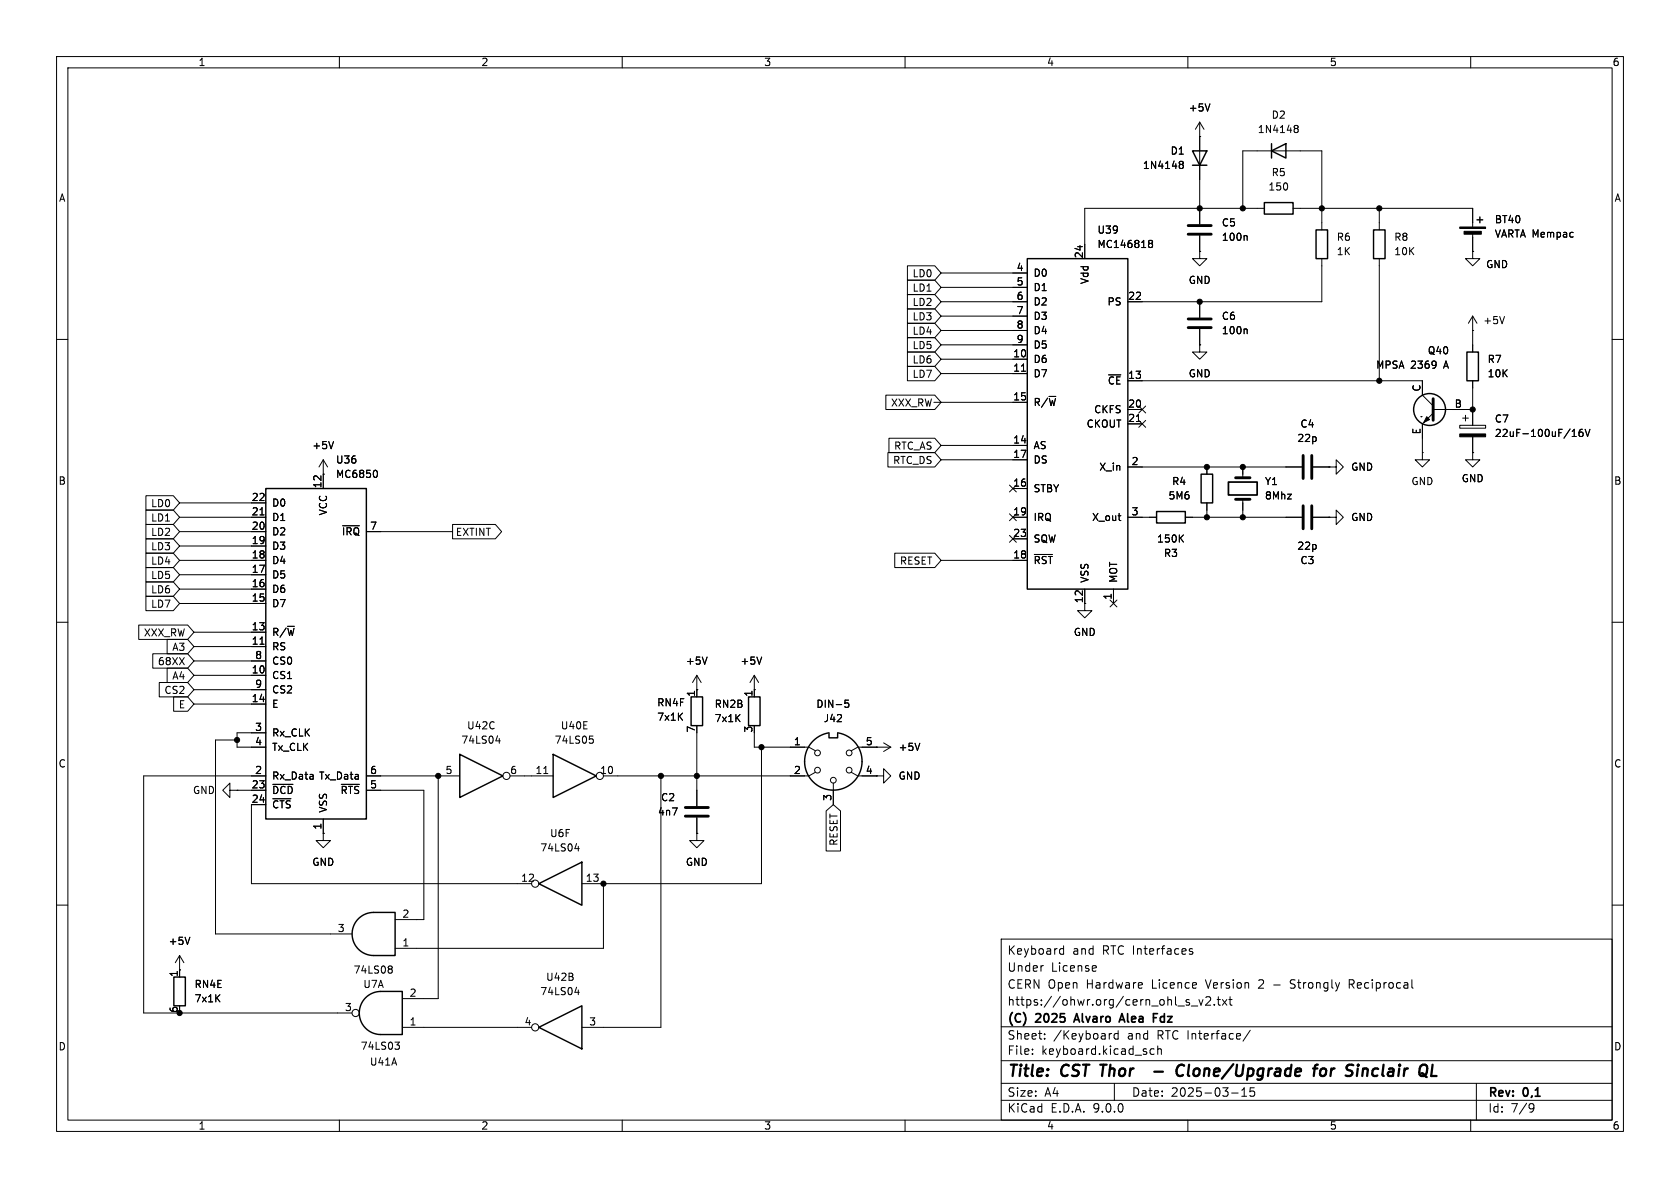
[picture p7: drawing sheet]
<svg xmlns="http://www.w3.org/2000/svg" width="297mm" height="210mm" viewBox="0 0 297 210" stroke-linecap="round" stroke-linejoin="round" font-family="sans-serif">
<g fill="none" stroke="#000" stroke-width=".18">
<path d="M10 10h277v190h-277zM12 12h273v186h-273zM60 10v2M110 10v2M160 10v2M210 10v2M213.9 18.4l-.4 1.2M260 10v2M208.6 29l.1 .1M208.6 28.6l.4-.1 .1 .1 .1 .2-.2 .3M208.7 29.1h.3M208.7 29.1h-.1"/>
<path d="M209 29.1l.2 .2-.1 .4-.1 .1-.4-.1M212.1 24.1h.1M212.1 21.6v18M212.1 21.6l-.8 1.3M212.1 21.6l.8 1.3M219.7 36.8v-10.1h14v13.9M223.5 36.8h-31.7v8.9M228.6 36.8h31.7v3.3M228.9 22.7h.1M228.9 22.2h.4l.1 .1 .1 .2-.2 .2M229 22.7h.3M229 22.7l-.1 .1"/>
<path d="M229.3 22.7l.2 .3-.1 .3-.1 .1h-.4M243.8 36.8v3.8M160.4 47h4.9l1.1 1.3-1.1 1.2h-4.9zM160.4 49.5h4.9l1.1 1.3-1.1 1.3h-4.9zM160.4 57.1h4.9l1.1 1.3-1.1 1.3h-4.9zM160.4 54.6h4.9l1.1 1.3-1.1 1.3h-4.9zM160.4 59.7h4.9l1.1 1.3-1.1 1.2h-4.9zM160.4 52.1h4.9l1.1 1.2-1.1 1.3h-4.9zM166.4 48.3h15.2M166.4 50.8h15.2M166.4 53.3h15.2M166.4 55.9h15.2"/>
<path d="M166.4 58.4h15.2M203.1 42.9l.2 .1M203.1 42.6l.2-.1 .3 .1 .2 .2-.3 .2M203.3 43h.2M203.3 43l-.2 .2M203.5 43l.3 .3-.1 .3-.2 .2-.4-.2M212.1 44.5v1.2h1.3l-1.3 1.3-1.3-1.3h1.3M212.1 44.5h.1M212.1 41.7v2.8M212.1 53.3v2.8M212.1 58.2v2.8M220.3 58.2l.2 .1v.7"/>
<path d="M220.3 41.6l.2 .2v.7M233.7 45.7v7.6h-34.3M243.8 45.7v21.6M260.3 58.4h.1M260.3 44.5v1.2h1.3l-1.3 1.3-1.2-1.3h1.2M260.3 44.5h.1M260.3 41.1v3.4M260.3 55.9v6.3M260.3 55.9l-.7 1.3M260.3 55.9l.8 1.3M266 56l-.4 1.2M10 60h2"/>
<path d="M59 78l-.5 1.3M156.6 69.8h8.7l1.1 1.3-1.1 1.3h-8.7zM157.2 77.5h8.1l1.1 1.2-1.1 1.3h-8.1zM160.4 64.8h4.9l1.1 1.2-1.1 1.3h-4.9zM160.4 62.2h4.9l1.1 1.3-1.1 1.3h-4.9zM165.1 71.1h16.5M166.4 61h15.2M166.4 63.5h15.2M166.4 66h15.2M166.4 78.7h15.2M180.6 65.6h.7M199.4 67.3h52.1v2.6l1.9 1.9"/>
<path d="M199.4 72.4h2.5M199.4 74.9h2.5M200.9 74.5h.7M201.3 71.8l1.2 1.2M201.3 74.3l1.2 1.2M202.5 71.8l-1.2 1.2M202.5 74.3l-1.2 1.2M212.1 61v1.2h1.3l-1.3 1.3-1.3-1.3h1.3M212.1 61h.1M251.2 73.7h.1M253.4 73l-1.9 1.9v5.1M253.4 72.4h6.9"/>
<path d="M253.8 63.9v.9M253.9 64.4l-.1 .1M258.1 75.2h4.5v.5h-4.5zM258.6 73.9h1M259.1 73.4v1M260.3 67.3v7.9M260.3 77.2v2.8M277.9 77.2h.8M277.9 76.3l.4-.4v1.3M279.8 75.9l-.4 .1a.86 .86 0 0 0 0 1.2l.4-.2 .1-.4-.3-.2h-.3l-.2 .2M280.2 75.9l.5 1.3 .4-1.3M285 60h2"/>
<path d="M25.8 97.8h4.8l1.1 1.3-1.1 1.2h-4.8zM25.8 95.2h4.8l1.1 1.3-1.1 1.3h-4.8zM25.8 90.2h4.8l1.1 1.2-1.1 1.3h-4.8zM25.8 92.7h4.8l1.1 1.3-1.1 1.3h-4.8zM25.8 87.6h4.8l1.1 1.3-1.1 1.3h-4.8zM31.7 91.4h15.3M31.7 88.9h15.3M31.7 94h15.3M31.7 96.5h15.3M31.7 99.1h15.3M46 91h.7M57.1 83.8h.1"/>
<path d="M57.1 81.3v5.1M57.1 81.3l-.7 1.3M57.1 81.3l.8 1.3M60.6 92.9h2.9M64.8 94h15.2M66.4 83.1a.79 .79 0 0 1 0 1.3M80 92.7h7.6l1.1 1.3-1.1 1.3h-7.6zM157 80h8.3l1.1 1.3-1.1 1.3h-8.3zM158.2 97.8h7.1l1.1 1.3-1.1 1.2h-7.1zM166.4 99.1h15.2M166.4 81.3h15.2M178.5 85.8l1.2 1.2"/>
<path d="M178.5 90.8l1.2 1.2M178.5 94.6l1.2 1.3M179.1 91.4h2.5M179.1 86.4h2.5M179.1 95.3h2.5M179.7 85.8l-1.2 1.2M179.7 90.8l-1.2 1.2M179.7 94.6l-1.2 1.3M182.9 98h3.1M199.4 91.4h5.1M199.4 82.6h30.7M208.7 95.1l.5 .7"/>
<path d="M209.2 94.6l-.7 .7M209.5 91.4h20.6M213.4 82.6v1.2M213.4 88.9v2.5M219.7 82.6v1.9M219.7 88.3v3.1M232.2 91.4h2.7M232.2 82.6h2.7M234.9 82.6h1.3v-1.3l1.3 1.3-1.3 1.2v-1.2M234.9 82.6h.1M234.9 91.4h1.3v-1.2l1.3 1.2-1.3 1.3v-1.3M234.9 91.4h.1"/>
<path d="M251.5 80v1.3h1.2l-1.2 1.3-1.3-1.3h1.3M251.5 80h.1M260.3 80v1.3h1.3l-1.3 1.3-1.2-1.3h1.2M260.3 80h.1M10 110h2M24.5 110.5h8.7l1.1 1.3-1.1 1.2h-8.7zM25.8 102.9h4.8l1.1 1.2-1.1 1.3h-4.8zM25.8 105.4h4.8l1.1 1.3-1.1 1.3h-4.8zM25.8 100.3h4.8l1.1 1.3-1.1 1.3h-4.8zM27 115.6h6.2l1.1 1.2-1.1 1.3h-6.2zM29.5 113h3.7l1.1 1.3-1.1 1.3h-3.7zM29.5 118.1h3.7l1.1 1.3-1.1 1.3h-3.7z"/>
<path d="M31.7 101.6h15.3M31.7 104.1h15.3M31.7 106.7h15.3M34.3 111.8h12.7M34.3 114.3h12.7M34.3 116.8h12.7M34.3 119.4h12.7M46 113.9h.7M123.2 119.4l-.8 1.3M123.2 119.4l.8 1.3M123.2 119.4v3.8M125 116.1l-.4 1.3"/>
<path d="M133.3 119.4l-.7 1.3M133.3 119.4l.8 1.3M133.3 119.4v3.8M134.7 116.1l-.5 1.3M191.8 104.1v3.9h1.2l-1.2 1.2-1.3-1.2h1.3M196.2 106.1l1.3 1.2M196.8 104.1v2.6M197.5 106.1l-1.3 1.2M285 110h2M28.2 120.6h5l1.1 1.3-1.1 1.3h-5zM30.7 123.2h2.5l1.1 1.3-1.1 1.2h-2.5zM34.3 121.9h12.7"/>
<path d="M34.3 124.5h12.7M40.6 139.7v-1.3l-1.2 1.3 1.2 1.3v-1.3h1.3M41.9 139.7h.1M41.9 130.8h-3.8v34.3h24.1M41.9 139.7h5.1M47 137.2h-21.6v41.9h36.8M47 129.5h-5.1v2.6h5.1M48.2 138.7h3.6M60.3 138.7h3.2M64.8 139.7h10.1v22.9h-5.1M64.8 137.2h16.5M77.5 137.2v39.3h-6.4"/>
<path d="M87.7 131h.7M88.3 130.5v.9M90.2 137.2h7.6M96.1 136.7h.8M104.2 130.1h.6M104.4 130.6h.3l.2 .2-.1 .5-.4 .1M116.8 137.2v44.4h-13.9M123.2 121.9h.1M123.2 129.5v13M133.3 129.5v2.6h9.7l1.1 .6M133.3 121.9h.1M134.6 132.1v24.1h-31.7"/>
<path d="M144.1 136.5l-1.1 .7h-36.3M147.3 138.4v3.8M150 123.8h-.6l-.1 .6 .2-.1h.5l.1 .2-.1 .4-.2 .1-.5-.1M150.5 136.5l1.1 .7h3.3M154.9 137.2h1.3v1.2l1.3-1.2-1.3-1.3v1.3M154.9 137.2h.1M154.9 132.1h.1M156.2 131.3l1.3 .8M157.5 132.1h-5.9l-1.1 .6M157.5 132.1l-1.3 .7M162.6 131.4l-.4 1.3M47 142.2h-2.6v14h49.6"/>
<path d="M48.2 141.2h3.2M57.1 147.3v1.3h1.3l-1.3 1.3-1.2-1.3h1.2M57.1 147.3h.1M57.1 144.8v2.5M101.6 150h.8M102.2 149.6v.8M106.7 156.2v11.4h-36.9M123.2 147.3v1.3h1.3l-1.3 1.3-1.3-1.3h1.3M123.2 147.3h.1M123.2 144.5v2.8M146 143.4l1.3-1.2 1.3 1.2v7h-2.6zM10 160h2"/>
<path d="M31.7 171.5h.1M31.7 168.9l-.7 1.3M31.7 168.9l.8 1.3M31.7 168.9v3.8M33.6 165.7l-.5 1.2M68.9 170.8h.2l.2 .2-.2 .3M68.9 171.3h.2M69.1 171.3l.2 .2v.3l-.1 .2h-.3M101.6 175.4h.8M102.2 175v.8M177 166h108v32h-108zM184.3 170.7h.2"/>
<path d="M187.5 168.6h.5M187.5 167.8h.5M188 167.2v1.5M193.6 170.7l.2 .4-.7 .1M193.7 171.6l-.1 .1M201.7 173.7l.3 .4-.8 .1M201.9 174.6l-.2 .1M209.9 177.2l.3 .1 .1 .2-.2 .2h-.3M209.9 176.7l.3 .1M210.6 177.8h1.1M210.8 167.8l-.3-.1-.3 .2 .1 .2 .5 .2v.3h-.6M212 176.7l.3 1 .4-1"/>
<path d="M213.2 176.3l.5-.1 .3 .1v.3l-.9 1.1h.9M214.7 177.6v.1M215.2 176.7h.5M215.4 176.2v1.3l.3 .2M216.1 176.7l.8 1M216.9 176.7l-.8 1M217.2 176.7h.6M217.5 176.2v1.3l.3 .2M228.1 174.6l.2 .1M228.2 173.3l-.1 .2 .1 .3M238.5 174h.6M239.1 173.2h-.6v1.5"/>
<path d="M249.7 174.6l.1 .1M285 160h2M60 198v2M69.8 184.2h.8l-.4 .5 .3 .1 .1 .4-.2 .3h-.4M71.1 181.6h22.9M110 198v2M160 198v2M177 194.5h108M177 191.5h108M177 187.5h108M177 181.5h108M182.5 186.3v.1"/>
<path d="M182.5 185.5v.1M184.7 183.6v.1M184.7 182.8v.1M196.5 182.7l-.3 .1M197 191.5v3M197.7 182.8l-.5-.1-.2 .3v.4l.1 .2h.6M197.7 182.2v1.5M204 185.5l-.4-.1-.3 .3v.4l.2 .2h.5M204.7 185.5l.2-.1 .3 .1 .1 .9M204.7 184.9v1.5M210 198v2M217.7 193.2h1.2"/>
<path d="M219.5 193.8h.9M219.5 192.7l.5-.4v1.5M221 182.1l-1.3 2M221 192.3v.7l.2-.1h.5l.1 .6-.3 .3-.5-.1M260 198v2M261 191.5v6.5M271.2 195.4a1 1 0 0 1-.5 1.2h-.2M271.2 195.7l-.3 .3h-.3"/>
<circle cx="89.5" cy="137.2" r=".63"/>
<circle cx="106" cy="137.2" r=".63"/>
<circle cx="144.5" cy="136.1" r=".51"/>
<circle cx="144.5" cy="133.1" r=".51"/>
<circle cx="147.3" cy="137.9" r=".51"/>
<circle cx="150.1" cy="136.1" r=".51"/>
<circle cx="150.1" cy="133.1" r=".51"/>
<circle cx="94.6" cy="156.2" r=".63"/>
<circle cx="62.9" cy="179.1" r=".63"/>
<circle cx="94.6" cy="181.6" r=".63"/>
</g>
<path d="M204.1 189.4h1.5M209.3 188.4a.88 .88 0 0 0-1 0 .88 .88 0 0 0-.3 1 .69 .69 0 0 0 .3 .7 .69 .69 0 0 0 .8-.1M210.2 188.2l-.2 1.7 .3 .3M232.1 188.9h.8M233 188.2l-.4 .1-.1 .2-.2 1.7M233.5 189.1a.52 .52 0 0 1 .6-.2 .52 .52 0 0 1 .4 .4l-.1 .5a.55 .55 0 0 1-.5 .4 .55 .55 0 0 1-.6-.4zM235.4 188.9l-.2 1.3M235.8 188.9l-.5 .4M241.3 188.9l.4 .1 .1 .2-.1 1" fill="none" stroke="#000" stroke-width=".4"/>
<path d="M217.2 85.2h5v2.3h-5zM190.3 179.2l-.5 1.5M203.9 179.9h.5M203.9 179.2h.7M205.2 179.8v.7M190 180.3h.7M197.8 180.7l.5-1.5 .5 1.5M198 180.3h.7" fill="none" stroke="#000" stroke-width=".3"/>
<g fill="none" stroke="#000" stroke-width=".51">
<path d="M210.1 39.9h4M210.1 56.4h4M210.1 57.9h4M210.1 41.4h4M253.4 70.5v3.8M218.4 88.3h2.6M218.4 84.5h2.6M230.4 80.5v4.1M230.4 89.4v4.1M231.9 80.5v4.1M231.9 89.4v4.1M121.2 144.3h4"/>
<path d="M121.2 142.7h4"/>
</g>
<g fill="none" stroke="#000" stroke-width=".25">
<path d="M210.8 26.7h2.6l-1.3 2.5zM210.8 29.2h2.6M223.5 35.8h5.1v2h-5.1zM224.8 26.7l2.5-1.3v2.5zM224.8 25.4v2.5M261.1 38.9h1M261.6 38.4v1M181.6 45.7h17.8v58.4h-17.8zM232.7 40.6h2v5.1h-2zM242.8 40.6h2.1v5.1h-2.1zM259.3 62.2h2.1v5.1h-2.1zM47 86.4h17.8v58.4h-17.8z"/>
<path d="M204.5 90.4h5v2.1h-5zM212.3 83.8h2.1v5.1h-2.1zM81.3 133.4l7.6 3.8-7.6 3.8zM97.8 133.4l7.6 3.8-7.6 3.8zM122.2 123.2h2v5.1h-2zM132.3 123.2h2.1v5.1h-2.1zM146.6 129.7v.7h1.5v-.7M148.1 129.5a5.1 5.1 0 0 1 3.5 7.8 5.1 5.1 0 0 1-8.6 0 5.1 5.1 0 0 1 3.6-7.8M95.2 156.2l7.7-3.8v7.6zM30.7 172.7h2.1v5.1h-2.1zM63.4 162.4a3.8 3.8 0 0 1 2.6-1.1h3.8v7.6h-3.8a3.8 3.8 0 0 1-3.5-2.3 3.8 3.8 0 0 1 .9-4.2zM64.6 176.4a3.8 3.8 0 0 1 2.7-1.1h3.8v7.6h-3.8a3.8 3.8 0 0 1-3.5-2.4 3.8 3.8 0 0 1 .8-4.1z"/>
<path d="M95.2 181.6l7.7-3.8v7.6z"/>
<circle cx="252.7" cy="72.4" r="2.82"/>
</g>
<g fill="#000" stroke="#000" stroke-width=".18">
<path d="M258.1 40.1h4.5v.3h-4.5zM258.8 40.9h3.1v.5h-3.1zM252.2 73.7l.5 .5-1 .5zM258.1 76.7h4.5v.5h-4.5z"/>
<circle cx="212.1" cy="36.8" r=".46"/>
<circle cx="219.7" cy="36.8" r=".46"/>
<circle cx="233.7" cy="36.8" r=".46"/>
<circle cx="243.8" cy="36.8" r=".46"/>
<circle cx="212.1" cy="53.3" r=".46"/>
<circle cx="243.8" cy="67.3" r=".46"/>
<circle cx="260.3" cy="72.4" r=".46"/>
<circle cx="213.4" cy="82.6" r=".46"/>
<circle cx="213.4" cy="91.4" r=".46"/>
<circle cx="219.7" cy="82.6" r=".46"/>
<circle cx="219.7" cy="91.4" r=".46"/>
<circle cx="41.9" cy="130.8" r=".46"/>
<circle cx="77.5" cy="137.2" r=".46"/>
<circle cx="116.8" cy="137.2" r=".46"/>
<circle cx="123.2" cy="137.2" r=".46"/>
<circle cx="134.6" cy="132.1" r=".46"/>
<circle cx="106.7" cy="156.2" r=".46"/>
<circle cx="31.7" cy="179.1" r=".46"/>
</g>
<g font-size="2.8">
<text x="178" y="190.9">Title:</text>
<text x="187.7" y="190.9">CST Thor</text>
<text x="211.2" y="190.9">Clone/Upgrade</text>
<text x="236.3" y="190.9">for</text>
<text x="242.8" y="190.9">Sinclair</text>
</g>
<g font-size="2.1">
<text x="178" y="172">Under</text>
<text x="178" y="169">Keyboard</text>
<text x="185.8" y="172">License</text>
<text x="189.6" y="169">and</text>
<text x="195" y="169">RTC Interfaces</text>
<text x="178" y="178">https://ohwr.org/cern_ohl_s_v2.txt</text>
<text x="178" y="175">CERN Open</text>
<text x="192.1" y="175">Hardware</text>
<text x="203.8" y="175">Licence</text>
<text x="213.5" y="175">Version</text>
<text x="222.9" y="175">2</text>
<text x="225.7" y="175">-</text>
<text x="228.8" y="175">Strongly</text>
<text x="239.3" y="175">Reciprocal</text>
<text x="178" y="184">Sheet:</text>
<text x="178" y="181.2">(C)</text>
<text x="183.2" y="181.2">2025</text>
<text x="186.2" y="184">/Keyboard</text>
<text x="190.7" y="181.2">Alvaro</text>
<text x="199.3" y="181.2">Alea</text>
<text x="199.4" y="184">and</text>
<text x="204.8" y="184">RTC Interface/</text>
<text x="205.8" y="181.2">Fdz</text>
<text x="178" y="186.7">File:</text>
<text x="184.1" y="186.7">keyboard.kicad_sch</text>
<text x="178" y="196.9">KiCad</text>
<text x="178" y="194.1">Size:</text>
<text x="184.7" y="194.1">A4</text>
<text x="185.7" y="196.9">E.D.A.</text>
<text x="193.3" y="196.9">9.0.0</text>
<text x="200" y="194.1">Date:</text>
<text x="207" y="194.1">2025-03-15</text>
<text x="263" y="194.3">Rev:</text>
<text x="263" y="196.9">Id:</text>
<text x="267.1" y="196.9">7/9</text>
<text x="269.4" y="194.3">0,1</text>
</g>
<g font-size="1.8">
<text x="35" y="11.9">1</text>
<text x="85" y="11.9">2</text>
<text x="135" y="11.9">3</text>
<text x="185" y="11.9">4</text>
<text x="235" y="11.9">5</text>
<text x="285" y="11.9">6</text>
<text x="210.1" y="19.9">+5V</text>
<text x="222.3" y="23.7">1N4148</text>
<text x="224.7" y="21.2">D2</text>
<text x="206.9" y="27.5">D1</text>
<text x="10.3" y="35.9">A</text>
<text x="202" y="30.1">1N4148</text>
<text x="224.1" y="33.9">150</text>
<text x="224.7" y="31.3">R5</text>
<text x="285.3" y="35.9">A</text>
<text x="193.9" y="41.5">U39</text>
<text x="215.9" y="40.2">C5</text>
<text x="264.2" y="39.7">BT40</text>
<text x="191.5" y="45.8" transform="rotate(-90 191.5 45.8)">24</text>
<text x="193.9" y="44">MC146818</text>
<text x="215.9" y="42.8">100n</text>
<text x="236.2" y="42.8">R6</text>
<text x="236.2" y="45.3">1K</text>
<text x="246.4" y="42.8">R8</text>
<text x="246.4" y="45.3">10K</text>
<text x="262.6" y="47.6">GND</text>
<text x="264.2" y="42.2">VARTA Mempac</text>
<text x="161.2" y="49.2">LD0</text>
<text x="161.2" y="51.8">LD1</text>
<text x="179.6" y="48">4</text>
<text x="179.6" y="50.5">5</text>
<text x="179.6" y="53.1">6</text>
<text x="182.6" y="49.1">D0</text>
<text x="182.6" y="51.7">D1</text>
<text x="192.6" y="50.3" transform="rotate(-90 192.6 50.3)">Vdd</text>
<text x="199.3" y="53.1">22</text>
<text x="210.1" y="50.4">GND</text>
<text x="161.2" y="59.4">LD4</text>
<text x="161.2" y="56.8">LD3</text>
<text x="161.2" y="54.3">LD2</text>
<text x="179.6" y="55.6">7</text>
<text x="179.6" y="58.2">8</text>
<text x="182.6" y="54.2">D2</text>
<text x="182.6" y="56.7">D3</text>
<text x="182.6" y="59.3">D4</text>
<text x="195.7" y="54.2">PS</text>
<text x="215.9" y="56.7">C6</text>
<text x="215.9" y="59.3">100n</text>
<text x="262.1" y="57.5">+5V</text>
<text x="161.2" y="61.9">LD5</text>
<text x="161.2" y="64.5">LD6</text>
<text x="179" y="63.2">10</text>
<text x="179" y="65.8">11</text>
<text x="179.6" y="60.7">9</text>
<text x="182.6" y="61.8">D5</text>
<text x="182.6" y="64.4">D6</text>
<text x="243.2" y="65.4">MPSA 2369</text>
<text x="252.3" y="62.8">Q40</text>
<text x="255.4" y="65.4">A</text>
<text x="262.9" y="64.4">R7</text>
<text x="161.2" y="67">LD7</text>
<text x="179" y="70.9">15</text>
<text x="182.6" y="66.9">D7</text>
<text x="182.6" y="72">R/~{W}</text>
<text x="195.8" y="68.2">~{CE}</text>
<text x="199.3" y="67.1">13</text>
<text x="210.1" y="66.9">GND</text>
<text x="251.2" y="69.3" transform="rotate(-90 251.2 69.3)">C</text>
<text x="262.9" y="66.9">10K</text>
<text x="157.4" y="72.1">XXX_RW</text>
<text x="192" y="75.8">CKOUT</text>
<text x="193.3" y="73.3">CKFS</text>
<text x="199.3" y="72.1">20</text>
<text x="199.3" y="74.7">21</text>
<text x="229.8" y="75.8">C4</text>
<text x="251.2" y="76.9" transform="rotate(-90 251.2 76.9)">E</text>
<text x="257.1" y="72.1">B</text>
<text x="264.2" y="74.9">C7</text>
<text x="264.2" y="77.4">22uF-100uF/16V</text>
<text x="55.1" y="79.6">+5V</text>
<text x="59.3" y="82.1">U36</text>
<text x="157.8" y="82.2">RTC_DS</text>
<text x="158" y="79.7">RTC_AS</text>
<text x="179" y="78.5">14</text>
<text x="179" y="81">17</text>
<text x="182.6" y="79.6">AS</text>
<text x="182.6" y="82.1">DS</text>
<text x="194.2" y="83.4">X_in</text>
<text x="200" y="82.3">2</text>
<text x="229.3" y="78.3">22p</text>
<text x="238.8" y="83.4">GND</text>
<text x="10.3" y="85.9">B</text>
<text x="26.6" y="89.9">LD0</text>
<text x="44.4" y="88.6">22</text>
<text x="48" y="89.8">D0</text>
<text x="56.9" y="86.4" transform="rotate(-90 56.9 86.4)">12</text>
<text x="59.3" y="84.7">MC6850</text>
<text x="179" y="86.1">16</text>
<text x="182.6" y="87.2">STBY</text>
<text x="206.5" y="88.5">5M6</text>
<text x="207.1" y="86">R4</text>
<text x="223.5" y="86">Y1</text>
<text x="223.5" y="88.5">8Mhz</text>
<text x="249.4" y="86">GND</text>
<text x="258.3" y="85.4">GND</text>
<text x="285.3" y="85.9">B</text>
<text x="26.6" y="92.4">LD1</text>
<text x="26.6" y="94.9">LD2</text>
<text x="44.4" y="91.2">21</text>
<text x="44.4" y="93.7">20</text>
<text x="48" y="92.3">D1</text>
<text x="48" y="94.8">D2</text>
<text x="58" y="91.2" transform="rotate(-90 58 91.2)">VCC</text>
<text x="60.3" y="94.8">~{IRQ}</text>
<text x="65.3" y="93.7">7</text>
<text x="80.5" y="94.9">EXTINT</text>
<text x="179" y="91.2">19</text>
<text x="179" y="95">23</text>
<text x="182.6" y="92.3">IRQ</text>
<text x="193" y="92.3">X_out</text>
<text x="200" y="91.2">3</text>
<text x="238.8" y="92.3">GND</text>
<text x="26.6" y="100">LD4</text>
<text x="26.6" y="97.5">LD3</text>
<text x="44.4" y="96.3">19</text>
<text x="44.4" y="98.8">18</text>
<text x="44.4" y="101.3">17</text>
<text x="48" y="97.4">D3</text>
<text x="48" y="99.9">D4</text>
<text x="159" y="100">RESET</text>
<text x="179" y="98.8">18</text>
<text x="182.6" y="96.1">SQW</text>
<text x="182.6" y="99.9">~{RST}</text>
<text x="204.5" y="96.1">150K</text>
<text x="205.7" y="98.7">R3</text>
<text x="229.3" y="97.4">22p</text>
<text x="229.8" y="99.9">C3</text>
<text x="26.6" y="105.1">LD6</text>
<text x="26.6" y="107.6">LD7</text>
<text x="26.6" y="102.6">LD5</text>
<text x="44.4" y="103.9">16</text>
<text x="44.4" y="106.4">15</text>
<text x="48" y="102.5">D5</text>
<text x="48" y="105">D6</text>
<text x="48" y="107.5">D7</text>
<text x="191.5" y="106.7" transform="rotate(-90 191.5 106.7)">12</text>
<text x="192.6" y="103.1" transform="rotate(-90 192.6 103.1)">VSS</text>
<text x="196.6" y="106.1" transform="rotate(-90 196.6 106.1)">1</text>
<text x="197.7" y="103.1" transform="rotate(-90 197.7 103.1)">MOT</text>
<text x="25.3" y="112.7">XXX_RW</text>
<text x="44.4" y="111.5">13</text>
<text x="48" y="112.6">R/~{W}</text>
<text x="189.7" y="112.6">GND</text>
<text x="27.8" y="117.8">68XX</text>
<text x="30.4" y="115.3">A3</text>
<text x="44.4" y="114">11</text>
<text x="44.4" y="119.1">10</text>
<text x="45" y="116.6">8</text>
<text x="48" y="115.2">RS</text>
<text x="48" y="117.7">CS0</text>
<text x="121.2" y="117.7">+5V</text>
<text x="130.8" y="117.7">+5V</text>
<text x="29" y="122.9">CS2</text>
<text x="30.4" y="120.3">A4</text>
<text x="31.5" y="125.4">E</text>
<text x="44.4" y="124.2">14</text>
<text x="45" y="121.7">9</text>
<text x="48" y="120.2">CS1</text>
<text x="48" y="122.8">CS2</text>
<text x="48" y="125.3">E</text>
<text x="116.1" y="125.1">RN4F</text>
<text x="122.9" y="123.3" transform="rotate(-90 122.9 123.3)">1</text>
<text x="126.2" y="125.3">RN2B</text>
<text x="133.1" y="123.3" transform="rotate(-90 133.1 123.3)">1</text>
<text x="144.2" y="125.3">DIN-5</text>
<text x="45" y="129.3">3</text>
<text x="45" y="131.8">4</text>
<text x="48" y="130.4">Rx_CLK</text>
<text x="81.5" y="131.7">74LS04</text>
<text x="82.5" y="129.1">U42C</text>
<text x="98" y="131.7">74LS05</text>
<text x="99" y="129.1">U40E</text>
<text x="116.1" y="127.6">7x1K</text>
<text x="122.9" y="129.6" transform="rotate(-90 122.9 129.6)">7</text>
<text x="126.2" y="127.9">7x1K</text>
<text x="133.1" y="129.6" transform="rotate(-90 133.1 129.6)">3</text>
<text x="140.3" y="131.8">1</text>
<text x="145.5" y="127.9">J42</text>
<text x="153" y="131.8">5</text>
<text x="10.3" y="135.9">C</text>
<text x="45" y="136.9">2</text>
<text x="48" y="132.9">Tx_CLK</text>
<text x="65.3" y="136.9">6</text>
<text x="78.7" y="136.9">5</text>
<text x="90.1" y="136.9">6</text>
<text x="94.6" y="136.9">11</text>
<text x="106" y="136.9">10</text>
<text x="140.3" y="136.9">2</text>
<text x="153" y="136.9">4</text>
<text x="158.8" y="132.9">+5V</text>
<text x="285.3" y="135.9">C</text>
<text x="34" y="140.6">GND</text>
<text x="44.4" y="139.4">23</text>
<text x="44.4" y="142">24</text>
<text x="48" y="138">Rx_Data</text>
<text x="48" y="140.6">~{DCD}</text>
<text x="48" y="143.1">~{CTS}</text>
<text x="56.3" y="138">Tx_Data</text>
<text x="58" y="143.8" transform="rotate(-90 58 143.8)">VSS</text>
<text x="60.1" y="140.6">~{RTS}</text>
<text x="65.3" y="139.4">5</text>
<text x="116.8" y="141.8">C2</text>
<text x="147.1" y="141.7" transform="rotate(-90 147.1 141.7)">3</text>
<text x="158.8" y="138">GND</text>
<text x="56.9" y="146.8" transform="rotate(-90 56.9 146.8)">1</text>
<text x="97.1" y="148.2">U6F</text>
<text x="116.2" y="144.4">4n7</text>
<text x="148.3" y="149.6" transform="rotate(-90 148.3 149.6)">RESET</text>
<text x="55.1" y="153.3">GND</text>
<text x="92" y="156">12</text>
<text x="95.4" y="150.7">74LS04</text>
<text x="103.5" y="156">13</text>
<text x="121.2" y="153.3">GND</text>
<text x="29.7" y="167.2">+5V</text>
<text x="59.6" y="164.8">3</text>
<text x="71" y="167.4">1</text>
<text x="71" y="162.3">2</text>
<text x="31.5" y="172.8" transform="rotate(-90 31.5 172.8)">1</text>
<text x="62.4" y="172.3">74LS08</text>
<text x="96.4" y="173.6">U42B</text>
<text x="31.5" y="179.1" transform="rotate(-90 31.5 179.1)">6</text>
<text x="34.3" y="177.4">7x1K</text>
<text x="34.3" y="174.9">RN4E</text>
<text x="60.9" y="178.8">3</text>
<text x="64.1" y="174.9">U7A</text>
<text x="72.3" y="176.3">2</text>
<text x="95.4" y="176.1">74LS04</text>
<text x="10.3" y="185.9">D</text>
<text x="63.7" y="185.8">74LS03</text>
<text x="72.3" y="181.4">1</text>
<text x="92.6" y="181.4">4</text>
<text x="104.1" y="181.4">3</text>
<text x="285.3" y="185.9">D</text>
<text x="65.3" y="188.6">U41A</text>
<text x="35" y="199.9">1</text>
<text x="85" y="199.9">2</text>
<text x="135" y="199.9">3</text>
<text x="185" y="199.9">4</text>
<text x="235" y="199.9">5</text>
<text x="285" y="199.9">6</text>
</g>
</svg>
